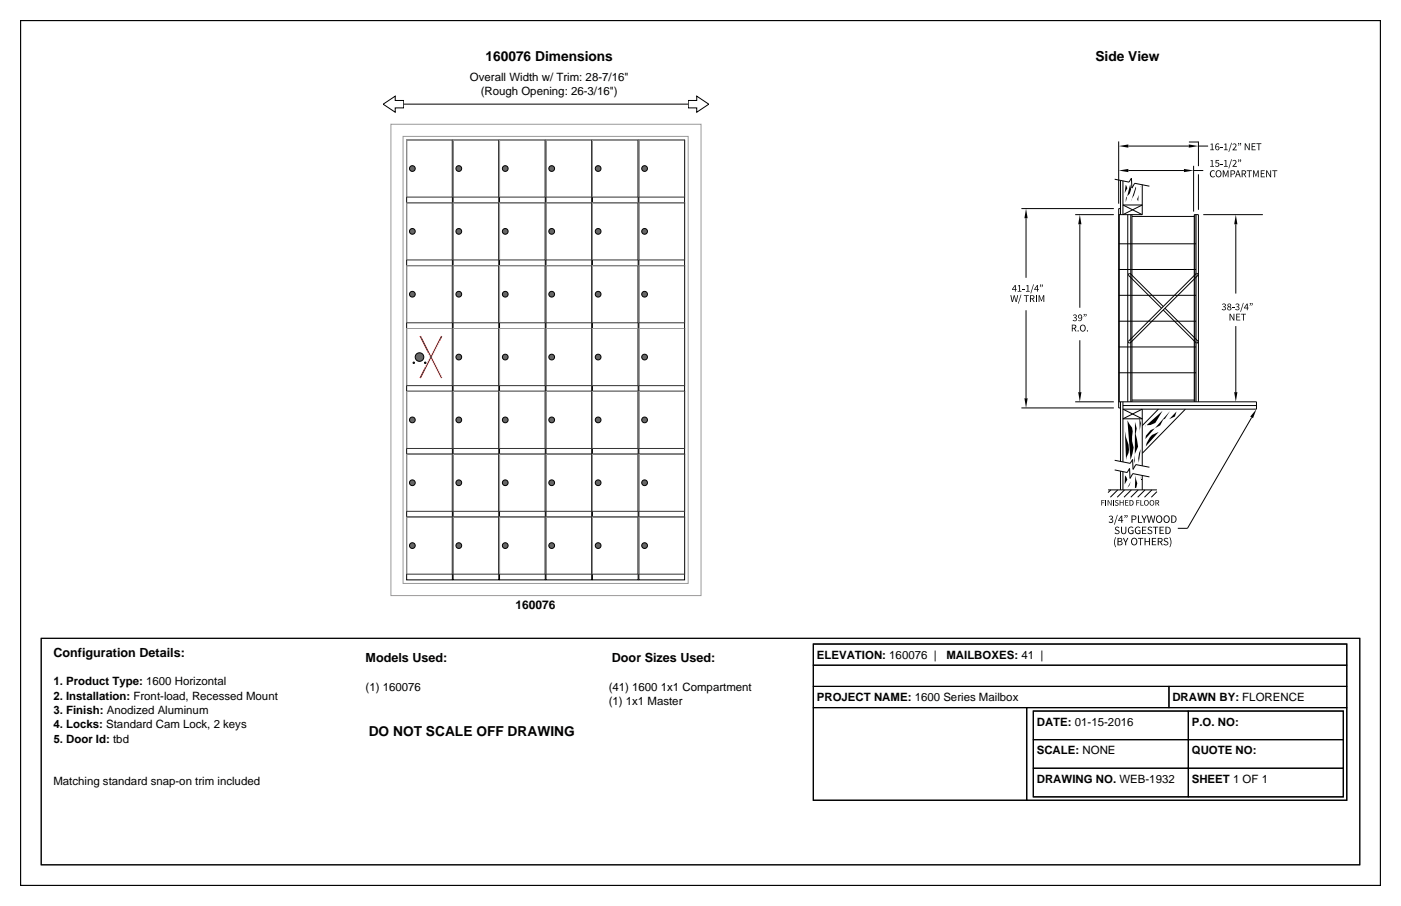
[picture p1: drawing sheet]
<svg xmlns="http://www.w3.org/2000/svg" width="432mm" height="279mm" viewBox="0 0 432 279" stroke-linecap="round" stroke-linejoin="round" font-family="sans-serif">
<path d="M120.9 32.1h93.3M12.7 196.8h406.4v69.9h-406.4z" fill="none" stroke="#000" stroke-width=".31"/>
<g fill="none" stroke="#000" stroke-width=".35">
<path d="M6.3 6.4h419.1v266.7h-419.1zM250.7 198.6h164.4v48.2h-164.4zM250.7 198.6h164.4v6.6h-164.4zM250.7 218.2h65.7v28.6h-65.7zM250.7 211.7h109.6v6.5h-109.6zM250.7 205.2h164.4v6.5h-164.4zM316.4 218.2h98.7v28.6h-98.7zM318.5 219.3h95.5v26.4h-95.5zM318.5 219.3h47.8v8.8h-47.8zM360.3 211.7h54.8v6.5h-54.8zM366.3 219.3h47.7v8.8h-47.7zM318.5 236.9h47.8v8.8h-47.8z"/>
<path d="M318.5 228.1h47.8v8.8h-47.8zM366.3 236.9h47.7v8.8h-47.7zM366.3 228.1h47.7v8.8h-47.7z"/>
</g>
<g fill="#fff" stroke="#000" stroke-width=".31">
<path d="M118.1 32.1l3.7-2.4v1.3h2.6v2.3h-2.6v1.3z"/>
<path d="M212.1 31h2.6v-1.3l3.8 2.4-3.8 2.5v-1.3h-2.6z"/>
</g>
<path d="M125.3 43.2h14.1v19.3h-14.1z" fill="#fff" stroke="#000" stroke-width=".31"/>
<path d="M139.4 43.2h-14.1v17.6" fill="none" stroke="#999" stroke-width=".31"/>
<path d="M139.4 43.2v17.6h-14.1" fill="none" stroke="#333" stroke-width=".31"/>
<circle cx="127.1" cy="52" r=".88" fill="#666" stroke="#000" stroke-width=".31"/>
<path d="M139.6 43.2h14.1v19.3h-14.1z" fill="#fff" stroke="#000" stroke-width=".31"/>
<path d="M153.7 43.2h-14.1v17.6" fill="none" stroke="#999" stroke-width=".31"/>
<path d="M153.7 43.2v17.6h-14.1" fill="none" stroke="#333" stroke-width=".31"/>
<circle cx="141.4" cy="52" r=".88" fill="#666" stroke="#000" stroke-width=".31"/>
<path d="M154 43.2h14.1v19.3h-14.1z" fill="#fff" stroke="#000" stroke-width=".31"/>
<path d="M168.1 43.2h-14.1v17.6" fill="none" stroke="#999" stroke-width=".31"/>
<path d="M168.1 43.2v17.6h-14.1" fill="none" stroke="#333" stroke-width=".31"/>
<circle cx="155.7" cy="52" r=".88" fill="#666" stroke="#000" stroke-width=".31"/>
<path d="M168.3 43.2h14.1v19.3h-14.1z" fill="#fff" stroke="#000" stroke-width=".31"/>
<path d="M182.4 43.2h-14.1v17.6" fill="none" stroke="#999" stroke-width=".31"/>
<path d="M182.4 43.2v17.6h-14.1" fill="none" stroke="#333" stroke-width=".31"/>
<circle cx="170" cy="52" r=".88" fill="#666" stroke="#000" stroke-width=".31"/>
<path d="M182.6 43.2h14.1v19.3h-14.1z" fill="#fff" stroke="#000" stroke-width=".31"/>
<path d="M196.7 43.2h-14.1v17.6" fill="none" stroke="#999" stroke-width=".31"/>
<path d="M196.7 43.2v17.6h-14.1" fill="none" stroke="#333" stroke-width=".31"/>
<circle cx="184.4" cy="52" r=".88" fill="#666" stroke="#000" stroke-width=".31"/>
<path d="M196.9 43.2h14.1v19.3h-14.1z" fill="#fff" stroke="#000" stroke-width=".31"/>
<path d="M211 43.2h-14.1v17.6" fill="none" stroke="#999" stroke-width=".31"/>
<path d="M211 43.2v17.6h-14.1" fill="none" stroke="#333" stroke-width=".31"/>
<circle cx="198.7" cy="52" r=".88" fill="#666" stroke="#000" stroke-width=".31"/>
<path d="M125.3 62.5h14.1v19.4h-14.1z" fill="#fff" stroke="#000" stroke-width=".31"/>
<path d="M139.4 62.5h-14.1v17.7" fill="none" stroke="#999" stroke-width=".31"/>
<path d="M139.4 62.5v17.7h-14.1" fill="none" stroke="#333" stroke-width=".31"/>
<circle cx="127.1" cy="71.4" r=".88" fill="#666" stroke="#000" stroke-width=".31"/>
<path d="M139.6 62.5h14.1v19.4h-14.1z" fill="#fff" stroke="#000" stroke-width=".31"/>
<path d="M153.7 62.5h-14.1v17.7" fill="none" stroke="#999" stroke-width=".31"/>
<path d="M153.7 62.5v17.7h-14.1" fill="none" stroke="#333" stroke-width=".31"/>
<circle cx="141.4" cy="71.4" r=".88" fill="#666" stroke="#000" stroke-width=".31"/>
<path d="M154 62.5h14.1v19.4h-14.1z" fill="#fff" stroke="#000" stroke-width=".31"/>
<path d="M168.1 62.5h-14.1v17.7" fill="none" stroke="#999" stroke-width=".31"/>
<path d="M168.1 62.5v17.7h-14.1" fill="none" stroke="#333" stroke-width=".31"/>
<circle cx="155.7" cy="71.4" r=".88" fill="#666" stroke="#000" stroke-width=".31"/>
<path d="M168.3 62.5h14.1v19.4h-14.1z" fill="#fff" stroke="#000" stroke-width=".31"/>
<path d="M182.4 62.5h-14.1v17.7" fill="none" stroke="#999" stroke-width=".31"/>
<path d="M182.4 62.5v17.7h-14.1" fill="none" stroke="#333" stroke-width=".31"/>
<circle cx="170" cy="71.4" r=".88" fill="#666" stroke="#000" stroke-width=".31"/>
<path d="M182.6 62.5h14.1v19.4h-14.1z" fill="#fff" stroke="#000" stroke-width=".31"/>
<path d="M196.7 62.5h-14.1v17.7" fill="none" stroke="#999" stroke-width=".31"/>
<path d="M196.7 62.5v17.7h-14.1" fill="none" stroke="#333" stroke-width=".31"/>
<circle cx="184.4" cy="71.4" r=".88" fill="#666" stroke="#000" stroke-width=".31"/>
<path d="M196.9 62.5h14.1v19.4h-14.1z" fill="#fff" stroke="#000" stroke-width=".31"/>
<path d="M211 62.5h-14.1v17.7" fill="none" stroke="#999" stroke-width=".31"/>
<path d="M211 62.5v17.7h-14.1" fill="none" stroke="#333" stroke-width=".31"/>
<circle cx="198.7" cy="71.4" r=".88" fill="#666" stroke="#000" stroke-width=".31"/>
<path d="M125.3 81.9h14.1v19.4h-14.1z" fill="#fff" stroke="#000" stroke-width=".31"/>
<path d="M139.4 81.9h-14.1v17.6" fill="none" stroke="#999" stroke-width=".31"/>
<path d="M139.4 81.9v17.6h-14.1" fill="none" stroke="#333" stroke-width=".31"/>
<circle cx="127.1" cy="90.7" r=".88" fill="#666" stroke="#000" stroke-width=".31"/>
<path d="M139.6 81.9h14.1v19.4h-14.1z" fill="#fff" stroke="#000" stroke-width=".31"/>
<path d="M153.7 81.9h-14.1v17.6" fill="none" stroke="#999" stroke-width=".31"/>
<path d="M153.7 81.9v17.6h-14.1" fill="none" stroke="#333" stroke-width=".31"/>
<circle cx="141.4" cy="90.7" r=".88" fill="#666" stroke="#000" stroke-width=".31"/>
<path d="M154 81.9h14.1v19.4h-14.1z" fill="#fff" stroke="#000" stroke-width=".31"/>
<path d="M168.1 81.9h-14.1v17.6" fill="none" stroke="#999" stroke-width=".31"/>
<path d="M168.1 81.9v17.6h-14.1" fill="none" stroke="#333" stroke-width=".31"/>
<circle cx="155.7" cy="90.7" r=".88" fill="#666" stroke="#000" stroke-width=".31"/>
<path d="M168.3 81.9h14.1v19.4h-14.1z" fill="#fff" stroke="#000" stroke-width=".31"/>
<path d="M182.4 81.9h-14.1v17.6" fill="none" stroke="#999" stroke-width=".31"/>
<path d="M182.4 81.9v17.6h-14.1" fill="none" stroke="#333" stroke-width=".31"/>
<circle cx="170" cy="90.7" r=".88" fill="#666" stroke="#000" stroke-width=".31"/>
<path d="M182.6 81.9h14.1v19.4h-14.1z" fill="#fff" stroke="#000" stroke-width=".31"/>
<path d="M196.7 81.9h-14.1v17.6" fill="none" stroke="#999" stroke-width=".31"/>
<path d="M196.7 81.9v17.6h-14.1" fill="none" stroke="#333" stroke-width=".31"/>
<circle cx="184.4" cy="90.7" r=".88" fill="#666" stroke="#000" stroke-width=".31"/>
<path d="M196.9 81.9h14.1v19.4h-14.1z" fill="#fff" stroke="#000" stroke-width=".31"/>
<path d="M211 81.9h-14.1v17.6" fill="none" stroke="#999" stroke-width=".31"/>
<path d="M211 81.9v17.6h-14.1" fill="none" stroke="#333" stroke-width=".31"/>
<circle cx="198.7" cy="90.7" r=".88" fill="#666" stroke="#000" stroke-width=".31"/>
<path d="M125.3 101.3h14.1v19.4h-14.1z" fill="#fff" stroke="#000" stroke-width=".31"/>
<path d="M139.4 101.3h-14.1v17.6" fill="none" stroke="#999" stroke-width=".31"/>
<path d="M139.4 101.3v17.6h-14.1" fill="none" stroke="#333" stroke-width=".31"/>
<g fill="#666" stroke="#000" stroke-width=".31">
<circle cx="129.3" cy="110.1" r="1.32"/>
<circle cx="127.5" cy="111.9" r=".22"/>
<circle cx="131.1" cy="111.9" r=".22"/>
</g>
<path d="M129.5 103.7l6.6 12.9M136.1 103.7l-6.6 12.9" fill="none" stroke="#f00" stroke-width=".44"/>
<path d="M139.6 101.3h14.1v19.4h-14.1z" fill="#fff" stroke="#000" stroke-width=".31"/>
<path d="M153.7 101.3h-14.1v17.6" fill="none" stroke="#999" stroke-width=".31"/>
<path d="M153.7 101.3v17.6h-14.1" fill="none" stroke="#333" stroke-width=".31"/>
<circle cx="141.4" cy="110.1" r=".88" fill="#666" stroke="#000" stroke-width=".31"/>
<path d="M154 101.3h14.1v19.4h-14.1z" fill="#fff" stroke="#000" stroke-width=".31"/>
<path d="M168.1 101.3h-14.1v17.6" fill="none" stroke="#999" stroke-width=".31"/>
<path d="M168.1 101.3v17.6h-14.1" fill="none" stroke="#333" stroke-width=".31"/>
<circle cx="155.7" cy="110.1" r=".88" fill="#666" stroke="#000" stroke-width=".31"/>
<path d="M168.3 101.3h14.1v19.4h-14.1z" fill="#fff" stroke="#000" stroke-width=".31"/>
<path d="M182.4 101.3h-14.1v17.6" fill="none" stroke="#999" stroke-width=".31"/>
<path d="M182.4 101.3v17.6h-14.1" fill="none" stroke="#333" stroke-width=".31"/>
<circle cx="170" cy="110.1" r=".88" fill="#666" stroke="#000" stroke-width=".31"/>
<path d="M182.6 101.3h14.1v19.4h-14.1z" fill="#fff" stroke="#000" stroke-width=".31"/>
<path d="M196.7 101.3h-14.1v17.6" fill="none" stroke="#999" stroke-width=".31"/>
<path d="M196.7 101.3v17.6h-14.1" fill="none" stroke="#333" stroke-width=".31"/>
<circle cx="184.4" cy="110.1" r=".88" fill="#666" stroke="#000" stroke-width=".31"/>
<path d="M196.9 101.3h14.1v19.4h-14.1z" fill="#fff" stroke="#000" stroke-width=".31"/>
<path d="M211 101.3h-14.1v17.6" fill="none" stroke="#999" stroke-width=".31"/>
<path d="M211 101.3v17.6h-14.1" fill="none" stroke="#333" stroke-width=".31"/>
<circle cx="198.7" cy="110.1" r=".88" fill="#666" stroke="#000" stroke-width=".31"/>
<path d="M125.3 120.7h14.1v19.4h-14.1z" fill="#fff" stroke="#000" stroke-width=".31"/>
<path d="M139.4 120.7h-14.1v17.6" fill="none" stroke="#999" stroke-width=".31"/>
<path d="M139.4 120.7v17.6h-14.1" fill="none" stroke="#333" stroke-width=".31"/>
<circle cx="127.1" cy="129.5" r=".88" fill="#666" stroke="#000" stroke-width=".31"/>
<path d="M139.6 120.7h14.1v19.4h-14.1z" fill="#fff" stroke="#000" stroke-width=".31"/>
<path d="M153.7 120.7h-14.1v17.6" fill="none" stroke="#999" stroke-width=".31"/>
<path d="M153.7 120.7v17.6h-14.1" fill="none" stroke="#333" stroke-width=".31"/>
<circle cx="141.4" cy="129.5" r=".88" fill="#666" stroke="#000" stroke-width=".31"/>
<path d="M154 120.7h14.1v19.4h-14.1z" fill="#fff" stroke="#000" stroke-width=".31"/>
<path d="M168.1 120.7h-14.1v17.6" fill="none" stroke="#999" stroke-width=".31"/>
<path d="M168.1 120.7v17.6h-14.1" fill="none" stroke="#333" stroke-width=".31"/>
<circle cx="155.7" cy="129.5" r=".88" fill="#666" stroke="#000" stroke-width=".31"/>
<path d="M168.3 120.7h14.1v19.4h-14.1z" fill="#fff" stroke="#000" stroke-width=".31"/>
<path d="M182.4 120.7h-14.1v17.6" fill="none" stroke="#999" stroke-width=".31"/>
<path d="M182.4 120.7v17.6h-14.1" fill="none" stroke="#333" stroke-width=".31"/>
<circle cx="170" cy="129.5" r=".88" fill="#666" stroke="#000" stroke-width=".31"/>
<path d="M182.6 120.7h14.1v19.4h-14.1z" fill="#fff" stroke="#000" stroke-width=".31"/>
<path d="M196.7 120.7h-14.1v17.6" fill="none" stroke="#999" stroke-width=".31"/>
<path d="M196.7 120.7v17.6h-14.1" fill="none" stroke="#333" stroke-width=".31"/>
<circle cx="184.4" cy="129.5" r=".88" fill="#666" stroke="#000" stroke-width=".31"/>
<path d="M196.9 120.7h14.1v19.4h-14.1z" fill="#fff" stroke="#000" stroke-width=".31"/>
<path d="M211 120.7h-14.1v17.6" fill="none" stroke="#999" stroke-width=".31"/>
<path d="M211 120.7v17.6h-14.1" fill="none" stroke="#333" stroke-width=".31"/>
<circle cx="198.7" cy="129.5" r=".88" fill="#666" stroke="#000" stroke-width=".31"/>
<path d="M125.3 140.1h14.1v19.3h-14.1z" fill="#fff" stroke="#000" stroke-width=".31"/>
<path d="M139.4 140.1h-14.1v17.6" fill="none" stroke="#999" stroke-width=".31"/>
<path d="M139.4 140.1v17.6h-14.1" fill="none" stroke="#333" stroke-width=".31"/>
<circle cx="127.1" cy="148.9" r=".88" fill="#666" stroke="#000" stroke-width=".31"/>
<path d="M139.6 140.1h14.1v19.3h-14.1z" fill="#fff" stroke="#000" stroke-width=".31"/>
<path d="M153.7 140.1h-14.1v17.6" fill="none" stroke="#999" stroke-width=".31"/>
<path d="M153.7 140.1v17.6h-14.1" fill="none" stroke="#333" stroke-width=".31"/>
<circle cx="141.4" cy="148.9" r=".88" fill="#666" stroke="#000" stroke-width=".31"/>
<path d="M154 140.1h14.1v19.3h-14.1z" fill="#fff" stroke="#000" stroke-width=".31"/>
<path d="M168.1 140.1h-14.1v17.6" fill="none" stroke="#999" stroke-width=".31"/>
<path d="M168.1 140.1v17.6h-14.1" fill="none" stroke="#333" stroke-width=".31"/>
<circle cx="155.7" cy="148.9" r=".88" fill="#666" stroke="#000" stroke-width=".31"/>
<path d="M168.3 140.1h14.1v19.3h-14.1z" fill="#fff" stroke="#000" stroke-width=".31"/>
<path d="M182.4 140.1h-14.1v17.6" fill="none" stroke="#999" stroke-width=".31"/>
<path d="M182.4 140.1v17.6h-14.1" fill="none" stroke="#333" stroke-width=".31"/>
<circle cx="170" cy="148.9" r=".88" fill="#666" stroke="#000" stroke-width=".31"/>
<path d="M182.6 140.1h14.1v19.3h-14.1z" fill="#fff" stroke="#000" stroke-width=".31"/>
<path d="M196.7 140.1h-14.1v17.6" fill="none" stroke="#999" stroke-width=".31"/>
<path d="M196.7 140.1v17.6h-14.1" fill="none" stroke="#333" stroke-width=".31"/>
<circle cx="184.4" cy="148.9" r=".88" fill="#666" stroke="#000" stroke-width=".31"/>
<path d="M196.9 140.1h14.1v19.3h-14.1z" fill="#fff" stroke="#000" stroke-width=".31"/>
<path d="M211 140.1h-14.1v17.6" fill="none" stroke="#999" stroke-width=".31"/>
<path d="M211 140.1v17.6h-14.1" fill="none" stroke="#333" stroke-width=".31"/>
<circle cx="198.7" cy="148.9" r=".88" fill="#666" stroke="#000" stroke-width=".31"/>
<path d="M125.3 159.4h14.1v19.4h-14.1z" fill="#fff" stroke="#000" stroke-width=".31"/>
<path d="M139.4 159.4h-14.1v17.7" fill="none" stroke="#999" stroke-width=".31"/>
<path d="M139.4 159.4v17.7h-14.1" fill="none" stroke="#333" stroke-width=".31"/>
<circle cx="127.1" cy="168.3" r=".88" fill="#666" stroke="#000" stroke-width=".31"/>
<path d="M139.6 159.4h14.1v19.4h-14.1z" fill="#fff" stroke="#000" stroke-width=".31"/>
<path d="M153.7 159.4h-14.1v17.7" fill="none" stroke="#999" stroke-width=".31"/>
<path d="M153.7 159.4v17.7h-14.1" fill="none" stroke="#333" stroke-width=".31"/>
<circle cx="141.4" cy="168.3" r=".88" fill="#666" stroke="#000" stroke-width=".31"/>
<path d="M154 159.4h14.1v19.4h-14.1z" fill="#fff" stroke="#000" stroke-width=".31"/>
<path d="M168.1 159.4h-14.1v17.7" fill="none" stroke="#999" stroke-width=".31"/>
<path d="M168.1 159.4v17.7h-14.1" fill="none" stroke="#333" stroke-width=".31"/>
<circle cx="155.7" cy="168.3" r=".88" fill="#666" stroke="#000" stroke-width=".31"/>
<path d="M168.3 159.4h14.1v19.4h-14.1z" fill="#fff" stroke="#000" stroke-width=".31"/>
<path d="M182.4 159.4h-14.1v17.7" fill="none" stroke="#999" stroke-width=".31"/>
<path d="M182.4 159.4v17.7h-14.1" fill="none" stroke="#333" stroke-width=".31"/>
<circle cx="170" cy="168.3" r=".88" fill="#666" stroke="#000" stroke-width=".31"/>
<path d="M182.6 159.4h14.1v19.4h-14.1z" fill="#fff" stroke="#000" stroke-width=".31"/>
<path d="M196.7 159.4h-14.1v17.7" fill="none" stroke="#999" stroke-width=".31"/>
<path d="M196.7 159.4v17.7h-14.1" fill="none" stroke="#333" stroke-width=".31"/>
<circle cx="184.4" cy="168.3" r=".88" fill="#666" stroke="#000" stroke-width=".31"/>
<path d="M196.9 159.4h14.1v19.4h-14.1z" fill="#fff" stroke="#000" stroke-width=".31"/>
<path d="M211 159.4h-14.1v17.7" fill="none" stroke="#999" stroke-width=".31"/>
<path d="M211 159.4v17.7h-14.1" fill="none" stroke="#333" stroke-width=".31"/>
<circle cx="198.7" cy="168.3" r=".88" fill="#666" stroke="#000" stroke-width=".31"/>
<path d="M120.5 38.3h95.6v145.4h-95.6zM124.2 42.1h87.9v137.8h-87.9z" fill="none" stroke="#999" stroke-width=".31"/>
<g fill="none" stroke="#000" stroke-width=".31">
<path d="M343.6 55.3l4.4 .9 .7-1.3 .2 3.1 .8-1.5 4.6 .9M344.8 43.6v19.2M345.3 55.6v10.6M346.1 55.8v10.4l6-3h-6l6 3M347.8 45h18.6M347.8 52.6h17.1M352.1 57v9.2M366.4 43.8h2.8M367.9 52.6h3M367.9 51.1v14.2M369.4 45h2.9M369.4 43.6v7.6"/>
<path d="M369.4 53.8v10.9M314.8 64.3h28.5M316.2 67.3v18.4M331.4 66.2h11.9M332.8 69.2v25.7M344.8 75.2h23.8M344.8 66.2h7.3M345 66.2v57.7M345.3 64.3h-.5v61.5h.5M347.6 66.2v57.7M348.5 66.2v57.7M348.9 66.2v57.7"/>
<path d="M348.9 66.7h19.2M368.3 66.2v57.7M368.6 66.2v57.7M370.9 66.2h18.3M380.9 69.2v21.3M316.2 95.7v27.1M319.4 91v2.1M344.8 83.1h23.8M344.8 91.1h23.8M344.8 99.1h23.8M347.8 84.9l10.2 10.1M348.3 84.3l10.2 10.2"/>
<path d="M358.5 95.6l10.2 10.2M359 95l10.3 10.3M368.7 84.3l-20.9 21M369.3 84.9l-21 20.9M332.8 104.9v16M344.8 115h23.8M344.8 107h23.8M380.9 100.6v20.3M314.8 125.8h28.5M331.4 123.9h11.9M344.8 123.9h42.5v2.3h-41.2l6 3h-6l6-3v17.5M345.3 123.9v18.4"/>
<path d="M346.1 123.9v18.6M346.1 125.1h41.2M348.9 123.4h19.2M357 126.2l-4.9 5.1M365.4 126.2l-13.3 13.6M368.1 123.9v-57.7h1.3v57.7M385.8 128.8l-19.8 34.1h-3M341.5 151.1h15.1M342.4 151.1l-.9 .8M343.6 141.9l4.7 1 .8-1.2 .1 3.1 .9-1.5 4.2 .8M343.6 144.9l3.8 .8 .7-1.2 .2 3 .8-1.4 5.2 1M344.5 151.1l-2.3 2.2"/>
<path d="M345.3 145.3v5.8M346.1 145.5v5.6M346.6 151.1l-2.3 2.2M348.7 151.1l-2.3 2.2M350.8 151.1l-2.3 2.2M352.1 146.7v4.4M352.9 151.1l-2.3 2.2M355 151.1l-2.3 2.2M356.6 151.6l-1.7 1.7"/>
</g>
<g fill="#000">
<path d="M347 57l.4 1.1-.8 1.4zM344.8 45l3-.5v1zM344.8 52.6l3-.5v1zM348.3 56.9l.3 1.5-.4 1.2-1.1 1.2-.1 1.6zM350 57.6a6.3 6.3 0 0 1-1.3 4l-.2 .6zM351.5 57.5l.2 .9zM364.9 52.1l3 .5-3 .5zM366.4 44.5l3 .5-3 .5zM373.1 44.4l.6-.1v1.8h.5v.2h-1.2v-.2h.5v-1.5h-.4zM373.1 49.5l.6-.1v1.8h.5v.2h-1.2v-.2h.5v-1.5h-.4zM373.3 52.7l.8-.2 .3 .2-.2 .1a.8 .8 0 0 0-1 .8 .8 .8 0 0 0 1 .8h.3a1.02 1.02 0 0 1-1.5 0 1.02 1.02 0 0 1 .1-1.5zM374.7 49.3h1v.3h-.8v.6a.72 .72 0 0 1 .9 .4 .72 .72 0 0 1-.4 .9 .72 .72 0 0 1-.9-.3l.1-.2a.49 .49 0 0 0 .6 .3 .49 .49 0 0 0 .3-.7 .49 .49 0 0 0-.7-.2z"/>
<path d="M376.1 45.4h.7v.2h-.7zM376.1 50.5h.7v.2h-.7zM376.9 52.5h.3l.6 1.6 .5-1.6h.3v2.2h-.2v-1.9l-.6 1.6-.7-1.6v1.9h-.2zM377.3 44.4l.7-.1v1.8h.4v.2h-1.2v-.2h.5v-1.5h-.4zM377.3 49.5l.7-.1v1.8h.4v.2h-1.2v-.2h.5v-1.5h-.4zM379.5 44h.2l-.9 2.9h-.2zM379.5 49.1h.2l-.9 2.8h-.2zM379.9 44.5a.68 .68 0 0 1 1-.1 .68 .68 0 0 1-.1 1l-.6 .7h1v.3h-1.3l.9-1.6-.2-.3zM379.9 49.6a.68 .68 0 0 1 1-.1 .68 .68 0 0 1-.1 1l-.6 .7h1v.2h-1.3l.9-1.5-.2-.3zM383.6 44.2h.3l1 1.8v-1.8h.3v2.1h-.3l-1-1.8v1.8h-.3zM384.3 52.5h1.5v.3h-.6v1.9h-.3v-1.9h-.6zM385.7 44.2h1.3v.2h-1v.7h.8v.2h-.8v.8h1v.2h-1.3z"/>
<path d="M386.2 52.5h.3l.6 1.6 .5-1.6h.3v2.2h-.2v-1.9l-.6 1.6-.7-1.6v1.9h-.2zM387.2 44.2h1.6v.2h-.7v1.9h-.2v-1.9h-.7zM388.5 52.5h1.3v.3h-1v.6h.8v.3h-.8v.7h1v.3h-1.2zM390.2 52.5h.3l1 1.8v-1.8h.3v2.2h-.3l-1-1.8v1.8h-.3zM392.1 52.5h1.6v.3h-.7v1.9h-.3l.1-1.9h-.7zM316.2 64.3l.5 3h-1zM332.8 66.2l.5 3h-1zM350.9 60.1l-.1 2-.3-.7zM380.9 66.2l.5 3h-1zM311.4 91h.3l.3 1.8 .5-1.8h.2l.5 1.8 .3-1.8h.3l-.4 2.1h-.4l-.4-1.7-.4 1.7h-.3zM313.8 88.1l.6-.2v1.8h.4v.2h-1.1v-.2h.4v-1.4h-.3zM314.6 90.9h.2l-.9 2.7h-.1z"/>
<path d="M315.1 89h.8v.2h-.8zM315.6 91.1h1.5v.2h-.6v1.8h-.3v-1.8h-.6zM316.3 88.1l.6-.2v1.8h.5v.2h-1.2v-.2h.5v-1.4h-.4zM318.5 87.7h.2l-.9 2.8h-.2zM320.1 91h.3l.6 1.6 .5-1.6h.4v2.1h-.3v-1.7l-.5 1.5-.8-1.5 .1 1.7h-.3zM330.7 97.2a.59 .59 0 0 1 .9-.2 .59 .59 0 0 1-.1 1 .65 .65 0 0 1 .1 1 .65 .65 0 0 1-1-.2l.2-.2 .5 .3 .3-.2v-.4l-.6-.2v-.2l.4-.1a.38 .38 0 0 0 0-.6 .38 .38 0 0 0-.6 .2zM347.8 84.3h.5l-.5 .6zM368.7 84.3h.6v.6zM376.6 93.9a.59 .59 0 0 1 1-.3 .59 .59 0 0 1-.2 1 .65 .65 0 0 1 .2 1.1 .65 .65 0 0 1-1.1-.3l.2-.2 .5 .3 .4-.2v-.4l-.6-.2v-.2h.3a.38 .38 0 0 0 .1-.7 .38 .38 0 0 0-.6 .2zM379 96.8h.2l1 1.7v-1.7h.2v2.1h-.2l-1-1.8v1.8h-.2zM379.8 94.8h.7v.2h-.7zM380.8 93.9a.59 .59 0 0 1 .9-.3 .59 .59 0 0 1-.1 1 .65 .65 0 0 1 .1 1.1 .65 .65 0 0 1-1-.3l.2-.2 .5 .3 .3-.2v-.4l-.6-.2v-.2h.4a.38 .38 0 0 0 0-.7 .38 .38 0 0 0-.6 .2z"/>
<path d="M381 96.8h1.2v.2h-.9v.6h.8v.2h-.8v.8h1v.2h-1.3zM383.1 93.4h.2l-.8 2.8h-.2zM382.5 96.8h1.5v.2h-.6v1.9h-.3v-1.9h-.6zM332.2 101.9h.2v.3h-.2zM335 101.9h.3v.3h-.3zM347.8 105.3l.5 .5h-.5zM369.3 105.3v.5h-.6zM315.7 122.8h1l-.5 3zM332.3 120.9h1l-.5 3zM347.5 129.6l1.4 2.3 .2 1.1-.2 3 .5 2-1 3.8zM349.8 130.1l.5 2.1-.3 1.6 .8 3.9-1 2.2-.3 2.2 .2 .8zM351.2 128.8l.4 1.7-.3 3.2z"/>
<path d="M355.1 134.1l2-.9-4 4.5 .3-1.1zM353.2 131.2l-.4 .5 5.5-5-2.2 3.7-1.5 .7zM354.6 132.7l-1.4 1.7-.2 1 7.6-8.6-1.6 2.4-.5 .2-.9 1.8zM362.6 126.9l-.5 1.5-1.7 .9zM380.4 120.9h1l-.5 3zM387.3 126.2l-1.1 2.8-.9-.5zM339.4 154.2h1v.2h-.7v.6h.6v.1h-.6v.8h-.3zM340.7 154.2h.2v1.7h-.2zM341.4 154.2h.2l.8 1.4v-1.4h.2v1.7h-.2l-.8-1.4v1.4h-.2zM343 154.2h.3v1.7h-.3zM343.7 154.4l.5-.2 .5 .2h-.7l-.1 .4a.62 .62 0 0 1 .7 .5 .62 .62 0 0 1-.4 .7l-.6-.3 .1-.2 .7 .2 .1-.2-.8-.6zM344.3 158.8h.2l-.9 3h-.2z"/>
<path d="M345.1 154.2h.2v.7h.8v-.7h.2v1.7h-.2v-.8h-.8v.8h-.2zM346.7 146.6l.7 1.3-.8 1.5zM346.8 154.2h.9v.2h-.7v.5h.6v.2h-.6v.6h.8v.2h-1zM346.6 130.3l.4 4.4a6 6 0 0 1 .2 6.3l-.1 1.1zM348.5 148.5l-.4 1.2-.6 .7zM349.9 146.6l.6 2.4-.3 1.4-.4 .2zM350.2 154.2h1v.2h-.8v.6h.7v.1h-.7v.8h-.2zM350.7 159h.3v2h1v.2h-1.3zM351.6 138.5l-.6 4.2-.2-1.4 .3-1.6zM351.3 146.8l.5 1.2zM351.5 154.2h.2v1.5h.8v.2h-1zM351.7 147.8h.3v.3h-.3z"/>
<path d="M353.5 159h.3l.4 1.9 .5-1.9h.2l.5 1.9 .4-1.9h.3l-.5 2.2h-.3l-.5-1.9-.4 1.9h-.4zM341.7 159.3a.64 .64 0 0 1 1.1-.2 .64 .64 0 0 1-.2 1 .7 .7 0 0 1 .2 1.2 .7 .7 0 0 1-1.1-.3l.1-.2a.49 .49 0 0 0 .7 .3 .49 .49 0 0 0 .2-.8l-.6-.1v-.2l.4-.1a.41 .41 0 0 0 .1-.6 .41 .41 0 0 0-.7 .2zM343.8 162.6l.8-.2 .4 .3-.2 .2a.44 .44 0 0 0-.6-.3 .44 .44 0 0 0-.1 .7 .75 .75 0 0 1 .9 .6 .75 .75 0 0 1-.7 .8l-.8-.3 .2-.2 .9 .3 .2-.4-1.1-.8zM343.8 165.6l.2 .1a2.99 2.99 0 0 0 0 3l-.2 .1a2.92 2.92 0 0 1 0-3.2zM345.5 162.4h.3l.2 2 .5 .1 .3-.4 .1-1.7h.2v1.4a.83 .83 0 0 1-.8 .9 .83 .83 0 0 1-.8-.9zM346.1 165.9h.3l.5 1.1 .6-1.1h.3l-.7 1.4v.9h-.3v-.9zM348 162.6l.9-.2 .4 .3-.2 .1a.83 .83 0 0 0-1.2 .7 .83 .83 0 0 0 1.2 .8v-.6h-.5v-.2h.8v1a1.16 1.16 0 0 1-1.7-.3 1.16 1.16 0 0 1 .3-1.6zM350.2 162.6l.9-.2 .3 .3-.1 .1a.83 .83 0 0 0-1.3 .7 .83 .83 0 0 0 1.2 .8v-.6h-.5v-.2h.8v1a1.16 1.16 0 0 1-1.7-.3 1.16 1.16 0 0 1 .4-1.6zM350.7 165.9h1.7v.2h-.7v2.1h-.3v-2.1h-.7zM352 162.4h1.3v.3h-1v.7h.8v.2h-.8v.8h1v.3h-1.3zM351.8 159h.3l.5 1.1 .6-1.1h.3l-.7 1.4v.8h-.3v-.8zM352.8 165.9h.3v.9h1v-.9h.3v2.3h-.3v-1.1h-1v1.1h-.3z"/>
<path d="M353.9 162.6l.8-.2 .4 .3-.1 .2a.44 .44 0 0 0-.7-.3 .44 .44 0 0 0-.1 .7 .75 .75 0 0 1 .9 .6 .75 .75 0 0 1-.7 .8l-.8-.3 .2-.2 .9 .3 .2-.4-1.1-.8zM355 165.9h1.3v.2h-1v.7h.9v.3h-.9v.8h1.1v.2h-1.4zM355.3 162.4h1.7v.3h-.7v2h-.3v-2h-.7zM357.4 162.4h1.3v.3h-1v.7h.8v.2h-.8v.8h1v.3h-1.3zM358.9 166l.8-.1 .4 .2-.2 .2a.44 .44 0 0 0-.6-.3 .44 .44 0 0 0-.2 .7 .75 .75 0 0 1 1 .6 .75 .75 0 0 1-.8 .9l-.8-.3 .3-.2 .8 .2 .3-.3-1.1-.9zM360.4 165.7l.2-.1a2.92 2.92 0 0 1 0 3.2l-.2-.1a2.99 2.99 0 0 0 0-3z"/>
<path d="M374.9 52.8a1 1 0 0 1 1.4 .1 1 1 0 0 1-.1 1.4 1 1 0 0 1-1.4 0l-.2-.7zM375.1 53a.78 .78 0 0 0-.2 1.1 .78 .78 0 0 0 1.1 .1 .78 .78 0 0 0 .2-1.1 .78 .78 0 0 0-1.1-.1z"/>
<path d="M374.8 44.5l.5-.3 .5 .2-.1 .2-.6-.1-.3 .8a.64 .64 0 0 1 1 .2 .64 .64 0 0 1-.4 .9 .64 .64 0 0 1-.8-.6zM374.9 45.4l-.1 .1 .2 .6a.41 .41 0 0 0 .6-.4 .41 .41 0 0 0-.7-.3z"/>
<path d="M379.3 52.5h.6a.71 .71 0 0 1 .8 .9 .71 .71 0 0 1-1.2 .4v.8h-.2zM379.5 52.8v.8a.65 .65 0 0 0 .9-.4l-.2-.4z"/>
<path d="M381.6 44.1h.3l.1 .3-.4 .5 .2-.5zM382.2 44.1h.2l.1 .3-.3 .5 .2-.5z"/>
<path d="M381.6 49.2h.3l.1 .3-.4 .5 .2-.5zM382.2 49.2h.2l.1 .3-.3 .5 .2-.5z"/>
<path d="M381.4 52.5h.3l.7 2.2h-.3l-.2-.7h-.8l-.2 .7h-.2zM381.5 52.7l-.3 1.1h.6z"/>
<path d="M382.7 52.5l.9 .1a.61 .61 0 0 1 .5 .6 .61 .61 0 0 1-.5 .5l.5 1h-.2l-.6-.9h-.3v.9h-.3zM382.9 52.8v.7l.9-.1v-.5z"/>
<path d="M312.8 87.9h.3v1.3h.3v.2h-.3v.5h-.3v-.5h-.9zM312.8 88.2l-.6 1h.6z"/>
<path d="M317.4 91.1h1a.58 .58 0 0 1 .4 .6 .58 .58 0 0 1-.4 .5l.5 .9h-.3l-.5-.8h-.4v.8h-.3zM317.7 91.3v.7l.8-.2v-.4z"/>
<path d="M319.6 87.9h.3v1.3h.3v.2h-.3v.5h-.3v-.5h-.9zM319.6 88.2l-.6 1h.6z"/>
<path d="M320.6 87.8l.3 .2-.4 .6zM321.1 87.8l.3 .2-.3 .6z"/>
<path d="M332.4 97.1l.2-.1a.64 .64 0 0 1 .9 .5 .99 .99 0 0 1 0 1 .99 .99 0 0 1-.9 .5l-.3-.2h.7l.3-.8a.62 .62 0 0 1-.9 .1 .62 .62 0 0 1 0-1zM332.4 97.6a.45 .45 0 0 0 .9 0 .45 .45 0 0 0-.9 0z"/>
<path d="M334 96.9l.3 .2-.3 .6zM334.6 96.9l.3 .2-.3 .6z"/>
<path d="M378.4 93.9a.59 .59 0 0 1 .9-.1 .59 .59 0 0 1-.1 .9 .58 .58 0 0 1 0 .9 .58 .58 0 0 1-.9-.1 .58 .58 0 0 1 .3-.9l-.3-.3zM378.4 95.1a.4 .4 0 0 0 .8 0 .4 .4 0 0 0-.8 0zM378.5 94.1a.35 .35 0 0 0 .7 0 .35 .35 0 0 0-.7 0z"/>
<path d="M384.3 93.6h.3v1.3h.2v.2h-.3v.6h-.2v-.6h-.9zM384.3 93.9l-.6 1h.6z"/>
<path d="M385.2 93.5l.3 .2-.3 .6zM385.8 93.5l.3 .2-.4 .6z"/>
<path d="M330.4 100.1l.9 .1a.58 .58 0 0 1 .4 .5 .58 .58 0 0 1-.4 .6l.5 .9h-.3l-.5-.9h-.4v.9h-.2zM330.6 100.3v.8l.8-.2v-.4z"/>
<path d="M333.1 100.4a.97 .97 0 0 1 1.5 .8 .97 .97 0 0 1-1.5 .8 1.35 1.35 0 0 1 0-1.6zM333.3 100.6a.76 .76 0 0 0-.2 1 .76 .76 0 0 0 1.1 .2 .76 .76 0 0 0 .1-1.1 .76 .76 0 0 0-1-.1z"/>
<path d="M346.6 158.9h.3l.1 .2-.4 .6 .2-.5zM347.2 158.9h.2l.1 .2-.3 .6z"/>
<path d="M348.1 154.2a.92 .92 0 0 1 1.3 .9 .92 .92 0 0 1-1.3 .8zM348.4 154.4v1.4a.68 .68 0 0 0 .7-.7 .68 .68 0 0 0-.7-.7z"/>
<path d="M348.7 159a1.34 1.34 0 0 1 1.5 .3 .83 .83 0 0 1-.2 .9 .83 .83 0 0 1-1 .1v.9h-.3zM349 159.2v.9a.69 .69 0 0 0 1-.4l-.3-.4z"/>
<path d="M352.8 154.4a.79 .79 0 0 1 1.2 .7 .79 .79 0 0 1-1.2 .6l-.2-.6zM353 154.6a.62 .62 0 0 0-.2 .8 .62 .62 0 0 0 .9 .2 .62 .62 0 0 0 .1-.9 .62 .62 0 0 0-.8-.1z"/>
<path d="M354.5 154.4a.79 .79 0 0 1 1.2 .7 .79 .79 0 0 1-1.2 .6l-.2-.6zM354.7 154.6a.62 .62 0 0 0-.2 .8 .62 .62 0 0 0 .9 .2 .62 .62 0 0 0 .1-.9 .62 .62 0 0 0-.8-.1z"/>
<path d="M356.1 154.2l1.1 .2v.5l-.3 .3 .4 .7h-.3l-.4-.7h-.3v.7h-.2zM356.3 154.4v.6l.7-.1v-.4z"/>
<path d="M361 159a1.21 1.21 0 0 1 1.6 1.1 1.21 1.21 0 0 1-1.6 1.1zM361.3 159.2v1.8a.91 .91 0 0 0 1-.9 .91 .91 0 0 0-1-.9z"/>
<path d="M344.4 165.9h.7a.57 .57 0 0 1 .7 .3 .57 .57 0 0 1-.3 .8 .59 .59 0 0 1 .5 .5 .59 .59 0 0 1-.5 .6l-1.1 .1zM344.7 166.1v.7a.61 .61 0 0 0 .9-.4l-.2-.3zM344.7 167.1v.9a.73 .73 0 0 0 1-.5 .72 .72 0 0 0-1-.4z"/>
<path d="M345.6 159h.3v1.4h.3v.2h-.3v.6h-.3v-.6h-1zM345.6 159.3l-.7 1.1h.7z"/>
<path d="M349 166a1.09 1.09 0 0 1 1.5 1 1.09 1.09 0 0 1-1.5 1l-.4-1zM349.1 166.3l-.2 .7a.71 .71 0 0 0 .7 .9 .71 .71 0 0 0 .6-.9 .69 .69 0 0 0-.3-.8 .69 .69 0 0 0-.8 .1z"/>
<path d="M356.7 159.1a1.09 1.09 0 0 1 1.5 1 1.09 1.09 0 0 1-1.5 1l-.4-1zM356.8 159.4l-.2 .7a.71 .71 0 0 0 .7 .9 .71 .71 0 0 0 .6-.9 .69 .69 0 0 0-.3-.8 .69 .69 0 0 0-.8 .1z"/>
<path d="M356.8 165.9a1.31 1.31 0 0 1 1.5 .3 .68 .68 0 0 1-.5 1l.6 1h-.3l-.6-1h-.4v1h-.3zM357.1 166.1v.9l.9-.2v-.5z"/>
<path d="M359 159.1a1.09 1.09 0 0 1 1.5 1 1.09 1.09 0 0 1-1.5 1l-.4-1zM359.1 159.4l-.2 .7a.71 .71 0 0 0 .7 .9 .71 .71 0 0 0 .6-.9 .69 .69 0 0 0-.3-.8 .69 .69 0 0 0-.8 .1z"/>
<path d="M359.2 162.4a1.21 1.21 0 0 1 1.6 1.2 1.21 1.21 0 0 1-1.6 1.1zM359.5 162.7v1.8a.91 .91 0 0 0 1.1-.9 .91 .91 0 0 0-1.1-.9z"/>
</g>
<g font-size="4.2">
<text x="149.6" y="18.7">160076 Dimensions</text>
<text x="337.6" y="18.7">Side View</text>
<text x="113.6" y="227">DO NOT SCALE OFF DRAWING</text>
</g>
<g font-size="3.9">
<text x="16.4" y="202.5">Configuration Details:</text>
<text x="112.7" y="204.2">Models Used:</text>
<text x="188.6" y="204.2">Door Sizes Used:</text>
</g>
<text font-size="3.7" x="158.9" y="187.9">160076</text>
<g font-size="3.5">
<text x="144.8" y="25">Overall Width w/ Trim: 28-7/16&quot;</text>
<text x="148.2" y="29.4">(Rough Opening: 26-3/16&quot;)</text>
<text x="251.7" y="203.2">ELEVATION: 160076 |</text>
<text x="291.7" y="203.2">MAILBOXES: 41 |</text>
<text x="16.4" y="215.8">2. Installation: Front-load, Recessed Mount</text>
<text x="16.4" y="211.4">1. Product Type: 1600 Horizontal</text>
<text x="112.7" y="213">(1) 160076</text>
<text x="187.6" y="213">(41) 1600 1x1 Compartment</text>
<text x="16.4" y="220.2">3. Finish: Anodized Aluminum</text>
<text x="187.6" y="217.4">(1) 1x1 Master</text>
<text x="251.7" y="216.2">PROJECT NAME: 1600 Series Mailbox</text>
<text x="361.3" y="216.2">DRAWN BY: FLORENCE</text>
<text x="16.4" y="224.6">4. Locks: Standard Cam Lock, 2 keys</text>
<text x="319.5" y="223.8">DATE: 01-15-2016</text>
<text x="367.3" y="223.8">P.O. NO:</text>
<text x="16.4" y="229">5. Door Id: tbd</text>
<text x="319.5" y="232.7">SCALE: NONE</text>
<text x="367.3" y="232.7">QUOTE NO:</text>
<text x="16.4" y="242.2">Matching standard snap-on trim included</text>
<text x="319.5" y="241.5">DRAWING NO. WEB-1932</text>
<text x="367.3" y="241.5">SHEET 1 OF 1</text>
</g>
</svg>
